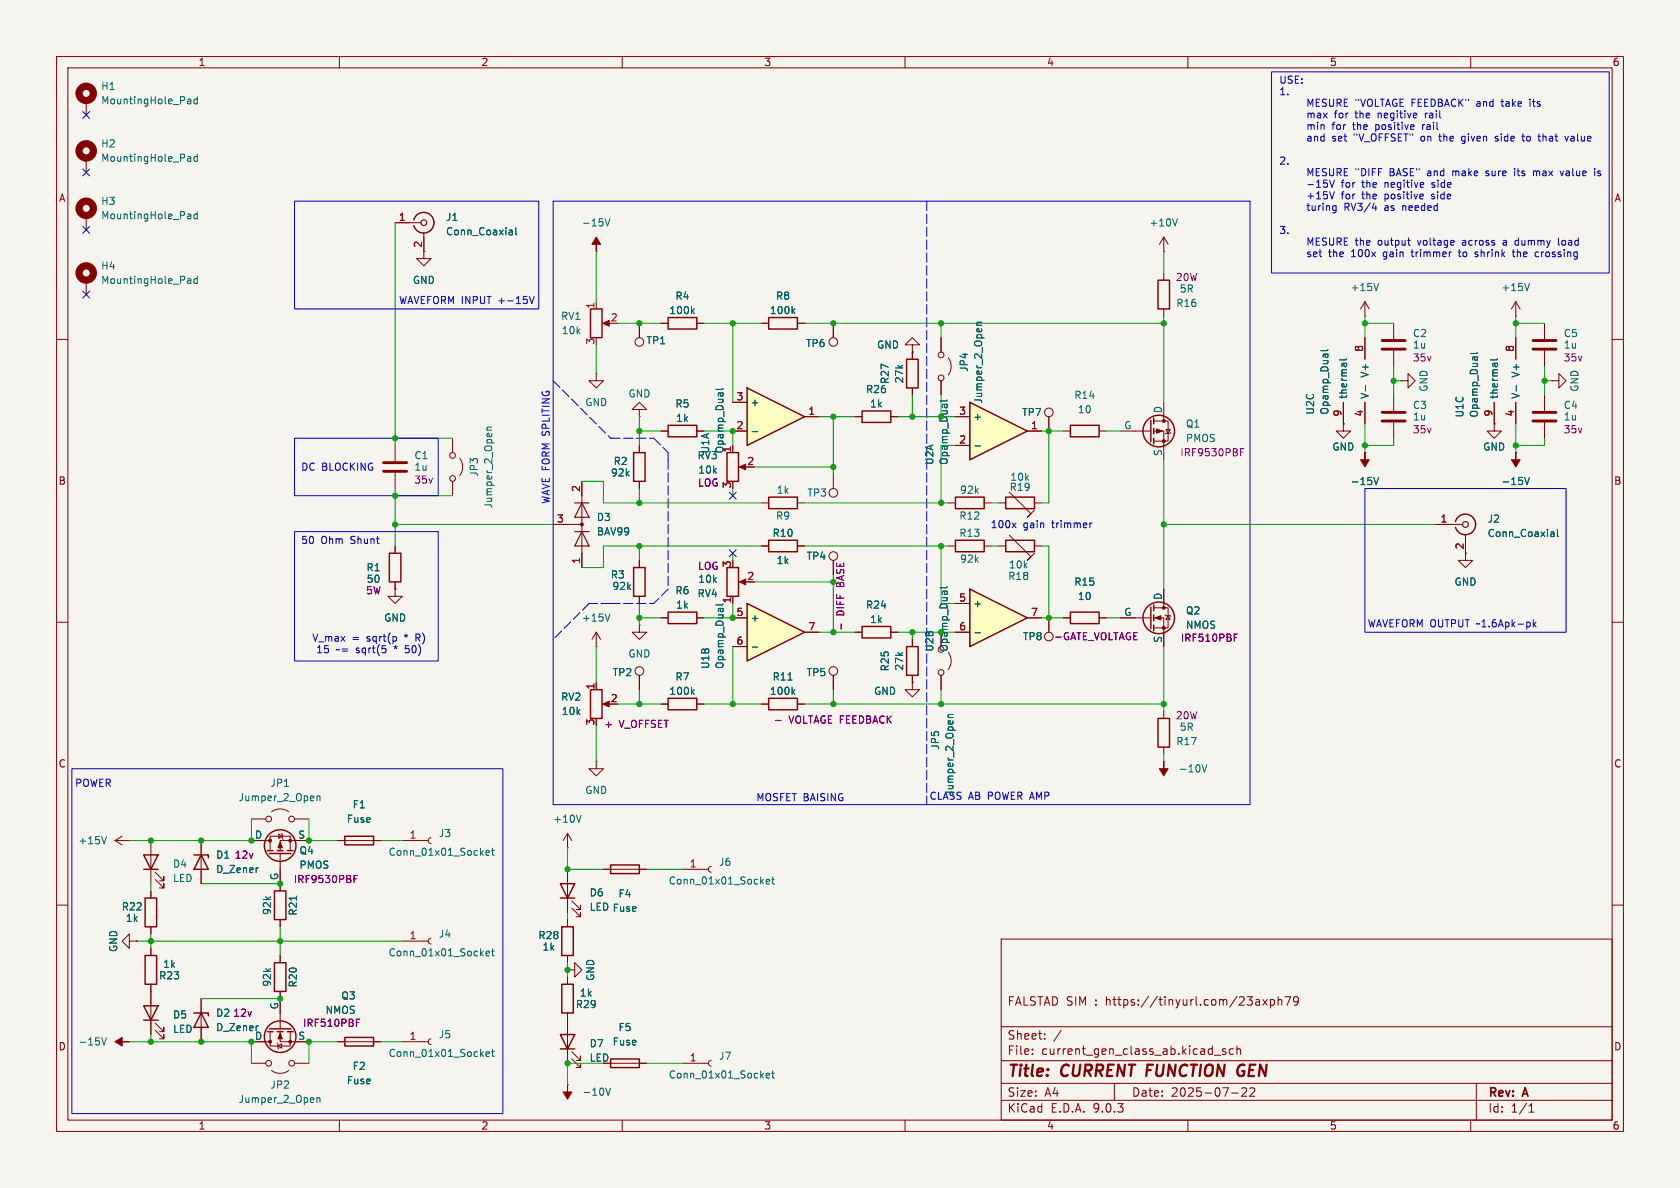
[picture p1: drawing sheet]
<svg xmlns="http://www.w3.org/2000/svg" width="297mm" height="210mm" viewBox="0 0 297 210" stroke-linecap="round" stroke-linejoin="round" font-family="sans-serif">
<path d="M0 0h297v210h-297z" fill="#f5f4ef" stroke="#f5f4ef" stroke-width=".18"/>
<g fill="none" stroke="#840000" stroke-width=".18">
<path d="M10 10h277v190h-277zM12 12h273v186h-273zM60 10v2M110 10v2M160 10v2M210 10v2M260 10v2M268 59.7v3.8M10 60h2M185.4 73.7v2.5M237.5 74.9v1.3h1.3l-1.3 1.3-1.3-1.3h1.3M237.5 74.9h.1"/>
<path d="M246.4 69.9v2.7M246.4 74.7v2.8M247.6 67.3h1.3v-1.3l1.3 1.3-1.3 1.3v-1.3M247.6 67.3h.1M264.2 74.9v1.3h1.2l-1.2 1.3-1.3-1.3h1.3M264.2 74.9h.1M264.2 71.1v3.8M268 71.1v3.8M285 60h2M241.3 80h.1M254 92.7h4.6M259.1 94.5v4.6h1.2l-1.2 1.2-1.3-1.2h1.3"/>
<path d="M268 80h.1M10 110h2M285 110h2M10 160h2M177 166h108v32h-108zM222.2 176.7h.3l.2 .2v.8M222.7 177.6l-.5 .1M222.7 177.1h-.5M223.2 176.7l.8 1M224 176.7l-.8 1M224.6 176.8l.4-.1 .3 .3v.4l-.1 .2h-.6M224.6 176.7v1.5"/>
<path d="M226 176.8l.2-.1 .3 .1 .1 .9M226 176.2v1.5M227.2 176.2h1l-.7 1.5M229.5 176.8l-.3 .3h-.2l-.3-.3 .1-.5 .4-.1 .3 .1a.99 .99 0 0 1-.4 1.4h-.3M285 160h2M60 198v2M110 198v2M160 198v2M177 194.5h108M177 191.5h108M177 187.5h108M177 181.5h108"/>
<path d="M182.5 186.3v.1M182.5 185.5v.1M184.7 183.6v.1M184.7 182.8v.1M187.6 182.1l-1.3 2M197 191.5v3M210 198v2M214.7 186.5h1.1M216.7 185.5l-.4-.1-.2 .2 .1 .2 .5 .2v.3h-.6M217.7 193.2h1.2M218 185.5l-.4-.1-.3 .3v.4l.2 .2h.5M218.7 185.5l.2-.1 .3 .1 .1 .9"/>
<path d="M218.7 184.9v1.5M219.5 192.4l.6-.1 .2 .1 .1 .3-.9 1.1h.9M221 192.4l.5-.1 .2 .1 .1 .3-.9 1.1h.9M260 198v2M261 191.5v6.5M270.3 196.6h.9M270.3 195.5l.4-.4v1.5"/>
<circle cx="185.4" cy="72.9" r=".76"/>
</g>
<path d="M219 190.1l.3 .1 .5-.1M219.6 189.4h.4M219.8 188.2l-.5 .1-.3 .2" fill="none" stroke="#840000" stroke-width=".4"/>
<path d="M261.2 62.3l-.2 .2h-1.1M264.7 63.4l-.1 .2h-1.1M268.1 68.2v.9M242.9 84.4l.4 1.3 .4-1.3M269.5 84.4l.5 1.3 .4-1.3M274.3 94h.3l.1 .2v.7M274.7 94.8l-.4 .1M274.7 94.3l-.4 .1M275.3 93.6v1.1l.2 .2" fill="none" stroke="#006464" stroke-width=".18"/>
<path d="M257.3 92.2a1.81 1.81 0 0 1 2.8-1 1.81 1.81 0 0 1 0 3 1.81 1.81 0 0 1-2.8-1" fill="none" stroke="#840000" stroke-width=".25"/>
<circle cx="259.1" cy="92.7" r=".51" fill="none" stroke="#840000" stroke-width=".2"/>
<g fill="#840000" stroke="#840000" stroke-width=".18">
<path d="M268 80v1.3h.7l-.7 1.3-.8-1.3h.8z"/>
<path d="M241.3 80v1.3h.8l-.8 1.3-.8-1.3h.8z"/>
</g>
<path d="M244.3 74.4h4.1M244.3 72.9h4.1" fill="none" stroke="#840000" stroke-width=".51"/>
<path d="M171.4 71.1l10.2 5.1-10.2 5.1z" fill="#ffffc2"/>
<g fill="none" stroke="#840000" stroke-width=".25">
<path d="M73.2 38.9a1.81 1.81 0 0 1 2.7-1 1.81 1.81 0 0 1 0 2.9 1.81 1.81 0 0 1-2.7-.9M204.7 49.5h2.1v5.1h-2.1zM118.1 75.2h5.1v2h-5.1zM160.3 63.5h2v5.1h-2zM171.4 71.1l10.2 5.1-10.2 5.1zM189.2 75.2h5.1v2h-5.1zM203.5 74.3v3.8M204 73.9v1M204 75.7v1M204 77.5v1M68.8 97.8h2.1v5.1h-2.1zM128.5 80h2.1v5.1h-2.1z"/>
<path d="M168.9 87.9h5.1v2h-5.1zM177.8 87.9h5.1v2h-5.1zM128.5 100.3h2.1v5.1h-2.1zM203.5 107.3v3.8M204 106.9v1.1M204 108.7v1M204 110.5v1M104.4 121.9h2v5.1h-2zM118.1 123.4h5.1v2.1h-5.1zM204.7 127h2.1v5.1h-2.1zM25.4 151.1h2.5l-1.2 2.6zM25.4 153.7h2.5"/>
<path d="M25.7 158.8h2v5h-2zM34.3 151.1h2.5v.5M35.6 151.1l1.2 2.6h-2.5zM47.2 150.4h1.1M47.6 150.9h3.8M48.5 157.5h2v5.1h-2zM49 150.4h1M50.8 150.4h1M61 147.8h5v1.6h-5zM99.1 156.2h2.5l-1.3 2.6zM99.1 158.8h2.5M107.9 152.9h5.1v1.5h-5.1z"/>
<path d="M25.4 177.8h2.5l-1.2 2.5zM25.7 168.9h2v5.1h-2zM34.3 179.1h2.5v.5M35.6 179.1l1.2 2.5h-2.5zM48.5 170.2h2v5.1h-2zM99.3 163.8h2v5.1h-2zM99.3 174h2v5.1h-2zM25.4 180.3h2.5M47.2 182.4h1.1M47.6 181.9h3.8M49 182.4h1M50.8 182.4h1"/>
<path d="M61 183.4h5v1.5h-5zM99.1 182.9h2.5l-1.3 2.5zM99.1 185.4h2.5M107.9 187.2h5.1v1.5h-5.1z"/>
<circle cx="204.9" cy="76.2" r="2.79"/>
<circle cx="204.9" cy="109.2" r="2.79"/>
<circle cx="49.5" cy="149.5" r="2.79"/>
<circle cx="49.5" cy="183.3" r="2.79"/>
</g>
<g fill="none" stroke="#840000" stroke-width=".18">
<path d="M15.2 17.8v2.5M15.2 27.9v2.6M15.2 38.1v2.5M69.8 39.4h4.6M15.2 49.5v2.6M74.9 41.1v4.6h1.3l-1.3 1.3-1.2-1.3h1.2M147.3 57.2v2.5M166.4 59.7v2.5M205.7 44.5h.1M205.7 41.9v2.6M205.7 48.3v1.2M205.7 54.6v1.3"/>
<path d="M205.7 41.9l-.7 1.3M205.7 41.9l.8 1.3M241.3 55.9h.1M241.3 53.3l-.8 1.3M241.3 53.3l.8 1.3M241.3 53.3v2.6M241.3 59.7v3.8M246.4 57.2v2.7M268 55.9h.1M268 53.3l-.8 1.3M268 53.3l.7 1.3M268 53.3v2.6"/>
<path d="M273 57.2v2.7M69.8 78.7v2.8M80 77.5v2.5M116.8 76.2h1.3M123.2 76.2h1.3M129.5 78.7v1.3M161.3 62.2v1.3M161.3 68.6v1.3M166.4 67.3v2.6M167.6 63.2a2.54 2.54 0 0 1 0 3.1M168.9 73.7h2.5M168.9 78.7h2.5"/>
<path d="M181.6 76.2h2.5M188 76.2h1.2M194.3 76.2h1.3M198.1 76.2h5.4M204 74.4h2.5v3.6h-2.5M204 76.2h1.7v5.1M205.7 71.1v3.3M206.1 75.9h.8l-.4 .7zM207 76.5l-.1 .1h-.8l-.1 .1M237.5 71.1v3.8M241.3 71.1v3.8M246.4 62v2.8"/>
<path d="M273 62v2.8M273 69.9v2.7M273 74.7v2.8M274.3 67.3h1.3v-1.3l1.3 1.3-1.3 1.3v-1.3M274.3 67.3h.1M69.8 83.6v2.8M69.8 96.5v1.3M80 85.1v2.5M81.3 81a2.54 2.54 0 0 1 0 3.1M97.8 92.7h5.1M102.9 85.1v15.2M131.1 82.6h1"/>
<path d="M147.3 83.8v2.6M167.6 88.9h1.3M174 88.9h1.3M176.5 88.9h1.3M178.4 87l3.8 3.8-.6 .6 1.3-1.2M182.9 88.9h1.2M69.8 104.1v1.3h1.3l-1.3 1.3-1.2-1.3h1.2M69.8 104.1h.1M69.8 102.9v1.2M105.4 114.3h.1M105.4 111.8l-.8 1.2M105.4 111.8l.8 1.2"/>
<path d="M105.4 111.8v2.5M113 110.5v1.3h1.3l-1.3 1.2-1.2-1.2h1.2M113 110.5h.1M113 119.4v2.5M129.5 105.4v1.3M131.1 102.9h1M198.1 109.2h5.4M204 107.4h2.5v3.6h-2.5M204 109.2h1.7v5.1M205.7 104.1v3.3M206 108.7l.1 .1h.8l.1 .2M206.5 108.8l.4 .7h-.8z"/>
<path d="M105.4 134.6v1.3h1.3l-1.3 1.3-1.3-1.3h1.3M105.4 134.6h.1M105.4 120.7v1.2M106.9 124.5h1M116.8 124.5h1.3M123.2 124.5h1.3M161.3 120.7v1.2h1.3l-1.3 1.3-1.3-1.3h1.3M161.3 120.7h.1M205.7 134.6h.1M205.7 125.7v1.3M205.7 132.1v1.3M20.3 148.6l1.3 .8"/>
<path d="M20.3 148.6h2.6M21.6 147.8l-1.3 .8M22.9 148.6h.1M26.7 148.6v7.6M26.7 157.5v1.3M27.4 155.4l1.6 1.6v-.8v.8h-.8M27.4 154.2l1.6 1.5v-.8v.8h-.8M35.6 148.6v7.6M44.4 148.6h3.4M44.4 144.8h2.6M47.8 150.4v-2.6h3.5v2.6M48 143.5a2.54 2.54 0 0 1 3.1 0"/>
<path d="M49.3 147.4l.6 .4-.6 .4zM49.5 150.9v6.6M49.8 147.3l.1 .1v.8l.1 .1M52.1 144.8h2.5M54.6 148.6h-5.1v1.8M59.7 148.6h7.6M71.1 148.6h4.6M76.2 148.1l-.4 .1-.1 .4 .1 .3 .4 .2M100.3 149.9h.1M100.3 147.3v2.6M100.3 153.7v7.6M100.3 147.3l-.7 1.3"/>
<path d="M100.3 147.3l.8 1.3M101.1 159.3l1.5 1.5v-.8v.8h-.7M106.7 153.7h7.6M120.6 153.7h4.6M125.7 153.2l-.3 .1-.2 .4 .2 .3 .3 .2M22.9 166.4v-1.3l-1.3 1.3 1.3 1.2v-1.2h1.2M24.1 166.4h.1M26.7 163.8v1.3M26.7 167.6v1.3M26.7 174v8.9M35.6 176.5v7.7M49.5 162.6v1.2"/>
<path d="M49.5 168.9v1.3M49.5 175.3v6.6M71.1 166.4h4.6M76.2 165.9l-.4 .1-.1 .4 .1 .3 .4 .2M100.3 171.5h1.3v-1.3l1.3 1.3-1.3 1.2v-1.2M100.3 171.5h.1M100.3 162.6v1.2M100.3 168.9v1.3M100.3 172.7v1.3M100.3 179.1v8.9M101.1 160.5l1.5 1.6v-.8v.8h-.7M22.9 184.2h.1"/>
<path d="M27.4 182.1l1.6 1.5v-.7v.7h-.8M27.4 180.8l1.6 1.6v-.8v.8h-.8M44.4 188h2.6M44.4 184.2h3.4M47.8 182.4v2.5h3.5v-2.5M48 189.2a2.54 2.54 0 0 0 3.1 0M49 184.4l.1 .1v.8l.2 .1M49.1 184.9l.7-.4v.8zM49.5 182.4v1.8h5.1M52.1 188h2.5M59.7 184.2h7.6M71.1 184.2h4.6"/>
<path d="M76.2 183.6l-.4 .2-.1 .4 .1 .3 .4 .2M100.3 191.8h.1M101.1 187.2l1.5 1.5v-.7v.7h-.7M101.1 185.9l1.5 1.6v-.8v.8h-.7M107.9 188h6.4M120.6 188h4.6M125.7 187.5l-.3 .1-.2 .4 .2 .3 .3 .2"/>
<circle cx="147.3" cy="60.5" r=".76"/>
<circle cx="166.4" cy="66.8" r=".51"/>
<circle cx="166.4" cy="62.7" r=".51"/>
<circle cx="80" cy="80.5" r=".51"/>
<circle cx="80" cy="84.6" r=".51"/>
<circle cx="147.3" cy="87.1" r=".76"/>
<circle cx="113" cy="118.6" r=".76"/>
<circle cx="47.5" cy="144.8" r=".51"/>
<circle cx="51.6" cy="144.8" r=".51"/>
<circle cx="47.5" cy="188" r=".51"/>
<circle cx="51.6" cy="188" r=".51"/>
</g>
<g fill="none" stroke="#006464" stroke-width=".18">
<path d="M33.3 17.5h.3l.1 .2v.7M33.7 18.3l-.4 .1M33.7 17.8l-.4 .1M34.9 17.1v1.3M34.9 17.6l-.4-.1-.2 .3 .1 .5h.5M33.3 27.7h.3l.1 .2v.6M33.3 37.8h.3l.1 .2v.7M33.7 38.6l-.4 .1M33.7 38.1l-.4 .1M33.7 28.5h-.4M33.7 28h-.4M34.9 37.9l-.4-.1-.2 .3 .1 .5h.5"/>
<path d="M34.9 27.2v1.3M34.9 37.4v1.3M34.9 27.7h-.4l-.2 .2 .1 .6h.5M208.2 38.7l-.5 1.2M33.3 49.3h.3l.1 .1v.7M33.7 50l-.4 .1M33.7 49.6h-.4M34.9 48.8v1.3M34.9 49.3h-.4l-.2 .2 .1 .5h.5M90.2 40.7h.3l.1 .8M90.6 41.5h-.4M90.6 41h-.4"/>
<path d="M91.2 40.2v1.1l.2 .2M172.7 57.5h.9M173.6 57h-.8l-.1 .3 .1 .2M243.7 50.1l-.4 1.3M270.4 50.1l-.4 1.3M86.1 76h.8M86.9 75.5l-.7 .1-.1 .3 .1 .1M167.5 70.7l-.2 .2h-1.1M172.4 78.8h.9M234.8 61.8l-.2 .2h-1.1M238.1 63.4l-.2 .2h-1.1M241.4 68.2v.9"/>
<path d="M107.8 108.5l-.4 1.3M122.4 122.3l.3 .5M122.7 121.9l-.4 .5M212.5 135.2l.4 1.3 .5-1.3M18.8 147.9l-.4 1.3M45.5 153.4h.1M52.4 158.4v.7M56 140.7v.8M56 140.8l.2-.1 .3 .1 .1 .7M85.9 150.8l.6-.1v-.3h-.4l-.2 .1 .1 .6h.5M86.9 150.4h.5M87.1 149.9v1.1l.3 .2"/>
<path d="M102.7 144.1l-.4 1.3M135.5 155.9l.6-.2-.1-.2-.4-.1-.1 .2v.6h.5M136.4 155.4h.5M136.6 155v1.1l.3 .2M85.9 168.6l.6-.2v-.2l-.4-.1-.2 .2 .1 .6h.5M86.9 168.1h.5M87.1 167.7v1.1l.3 .2M18 183.5l.4 1.2 .4-1.2M45.5 181.3h.1M56 194v.9M56 194.2l.2-.2 .3 .1 .1 .8M85.9 186.3l.6-.1v-.2l-.4-.1-.2 .2 .1 .6h.5"/>
<path d="M86.9 185.9h.5M87.1 185.5v1.1l.3 .2M107.1 192.3l.4 1.3 .4-1.3M135.5 190.1l.6-.1-.1-.2-.4-.1-.1 .2v.6h.5M136.4 189.7h.5M136.6 189.3v1.1l.3 .2"/>
</g>
<path d="M244.3 61.7h4.1M244.3 60.2h4.1M271 61.7h4.1M271 60.2h4.1M271 74.4h4.1M271 72.9h4.1M67.8 83.3h4.1M67.8 81.8h4.1" fill="none" stroke="#840000" stroke-width=".51"/>
<g fill="#840000" stroke="#840000" stroke-width=".18">
<path d="M130.7 102.9l1.1-.5v1z"/>
<path d="M106.6 124.5l1.1-.5v1z"/>
<path d="M205.7 134.6v1.3h.8l-.8 1.3-.7-1.3h.7z"/>
<path d="M204.2 109.2l1-.4v.8z"/>
<path d="M204.5 75.8l1 .4-1 .4z"/>
<path d="M20.3 184.2l1.3-.8v.8h1.3h-1.3v.7z"/>
<path d="M49.5 148.8l.4 1.1h-.8z"/>
<path d="M49.5 182.6l.4 1h-.8z"/>
<path d="M100.3 191.8v1.2h.8l-.8 1.3-.7-1.3h.7z"/>
<path d="M130.7 82.6l1.1-.6v1.1z"/>
<circle cx="205.7" cy="107.4" r=".25"/>
<circle cx="205.7" cy="111" r=".25"/>
<circle cx="205.7" cy="74.4" r=".25"/>
<circle cx="205.7" cy="78" r=".25"/>
<circle cx="47.8" cy="148.6" r=".25"/>
<circle cx="51.3" cy="148.6" r=".25"/>
<circle cx="47.8" cy="184.1" r=".25"/>
<circle cx="51.3" cy="184.1" r=".25"/>
<circle cx="102.9" cy="92.7" r=".25"/>
</g>
<path d="M219.3 79.9h.4M219.3 79.3h.6M218.2 112.7h.4M218.2 112.1h.6M62.6 155.4h.4M62.6 154.8h.6M63 180.8h.4M63 180.2h.6" fill="none" stroke="#840084" stroke-width=".18"/>
<g fill="none" stroke="#840000" stroke-width=".2">
<path d="M101.6 94h2.5M101.6 88.9h2.5M102.9 94l1.2 2.5h-2.5zM102.9 88.9l1.2 2.5h-2.5z"/>
<circle cx="74.9" cy="39.4" r=".51"/>
</g>
<g fill="none" stroke="#840000" stroke-width="1.3">
<circle cx="15.2" cy="16.5" r="1.27"/>
<circle cx="15.2" cy="36.8" r="1.27"/>
<circle cx="15.2" cy="26.7" r="1.27"/>
<circle cx="15.2" cy="48.3" r="1.27"/>
</g>
<path d="M132.1 68.6l10.1 5.1-10.1 5z" fill="#ffffc2"/>
<path d="M104.4 54.6h2v5.1h-2zM132.1 68.6l10.1 5.1-10.1 5z" fill="none" stroke="#840000" stroke-width=".25"/>
<path d="M105.4 53.3v1.3M106.9 57.2h1M129.5 71.1h2.6M129.5 76.2h2.6M142.2 73.7h2.6" fill="none" stroke="#840000" stroke-width=".18"/>
<path d="M127.8 68.7l-.1 .1h-1.1M133 76.3h1" fill="none" stroke="#006464" stroke-width=".18"/>
<path d="M106.6 57.2l1.1-.6v1.1z" fill="#840000" stroke="#840000" stroke-width=".18"/>
<path d="M171.4 104.1l10.2 5.1-10.2 5.1z" fill="#ffffc2"/>
<path d="M152.4 72.6h5.1v2.1h-5.1zM135.9 95.5h5.1v2h-5.1zM168.9 95.5h5.1v2h-5.1zM177.8 95.5h5.1v2h-5.1zM152.4 110.7h5.1v2.1h-5.1zM160.3 114.3h2v5.1h-2zM171.4 104.1l10.2 5.1-10.2 5.1zM189.2 108.2h5.1v2h-5.1zM135.9 123.4h5.1v2.1h-5.1z" fill="none" stroke="#840000" stroke-width=".25"/>
<g fill="none" stroke="#840000" stroke-width=".18">
<path d="M105.4 44.5h.1M113 57.2v2.5M151.1 73.7h1.3M157.5 73.7h1.2M161.3 61h1.3l-1.3-1.3-1.3 1.3h1.3v1.2M161.3 62.2h.1M134.6 96.5h1.3M141 96.5h1.2M147.3 99.1v2.5M167.6 96.5h1.3M174 96.5h1.3M176.5 96.5h1.3"/>
<path d="M178.4 94.6l3.8 3.8-.6 .7 1.3-1.3M182.9 96.5h1.2M151.1 111.8h1.3M157.5 111.8h1.2M161.3 113v1.3M161.3 119.4v1.3M168.9 106.7h2.5M168.9 111.8h2.5M181.6 109.2h2.5M188 109.2h1.2M194.3 109.2h1.3M134.6 124.5h1.3"/>
<path d="M141 124.5h1.2"/>
<circle cx="113" cy="60.5" r=".76"/>
<circle cx="147.3" cy="98.3" r=".76"/>
</g>
<path d="M107 38.7l.4 1.2 .4-1.2M167.5 103.7l-.2 .2h-1.1M172.4 111.9h.9M139.3 120.2h.7M140.2 122.3l.3 .5M140.5 121.9l-.5 .5" fill="none" stroke="#006464" stroke-width=".18"/>
<path d="M105.4 41.9l.8 1.3h-.8v1.3v-1.3h-.8z" fill="#840000" stroke="#840000" stroke-width=".18"/>
<path d="M148.7 110.3v.9" fill="none" stroke="#840084" stroke-width=".18"/>
<path d="M132.1 106.7l10.1 5.1-10.1 5z" fill="#ffffc2"/>
<path d="M118.1 56.1h5.1v2.1h-5.1zM135.9 56.1h5.1v2.1h-5.1zM112 80h2v5.1h-2zM135.9 87.9h5.1v2h-5.1zM112 100.3h2v5.1h-2zM118.1 108.2h5.1v2h-5.1zM132.1 106.7l10.1 5.1-10.1 5z" fill="none" stroke="#840000" stroke-width=".25"/>
<g fill="none" stroke="#840000" stroke-width=".18">
<path d="M69.8 39.4h2.6M74.9 41.9v2.6M113 57.2v2.5M116.8 57.2h1.3M123.2 57.2h1.3M134.6 57.2h1.3M141 57.2h1.2M147.3 57.2v2.5M166.4 59.7v2.5M241.3 59.7v3.8M268 59.7v3.8M105.4 66v1.3h1.3l-1.3 1.3-1.3-1.3h1.3"/>
<path d="M105.4 66h.1M113 72.4h1.3l-1.3-1.3-1.2 1.3h1.2v1.3M113 73.7h.1M113 78.7v1.3M116.8 76.2h1.3M123.2 76.2h1.3M129.5 76.2h2.6M129.5 71.1h2.6M129.5 78.7v1.3M142.2 73.7h2.6M151.1 73.7h1.3M157.5 73.7h1.2"/>
<path d="M161.3 62.2h.1M161.3 62.2v1.3M161.3 68.6v1.3M166.4 67.3v2.6M168.9 73.7h2.5M168.9 78.7h2.5M181.6 76.2h2.5M185.4 73.7v2.5M237.5 74.9h.1M237.5 71.1v3.8M241.3 71.1v3.8M264.2 74.9h.1"/>
<path d="M264.2 71.1v3.8M268 71.1v3.8M69.8 96.5v1.3M97.8 92.7h2.5M102.9 85.1v2.5M102.9 97.8v2.5M113 85.1v1.3M113 99.1v1.2M134.6 88.9h1.3M134.6 96.5h1.3M141 88.9h1.2M141 96.5h1.2"/>
<path d="M147.3 99.1v2.5M241.3 80h.1M254 92.7h2.5M259.1 95.3v2.5M268 80h.1M69.8 104.1h.1M69.8 102.9v1.2M113 105.4v1.3M113 119.4v2.5M116.8 109.2h1.3M123.2 109.2h1.3M129.5 109.2h2.6"/>
<path d="M129.5 114.3h2.6M129.5 105.4v1.3M142.2 111.8h2.6M147.3 119.4v2.5M151.1 111.8h1.3M157.5 111.8h1.2M161.3 113v1.3M161.3 119.4v1.3M166.4 119.4v2.5M167.6 115.3a2.54 2.54 0 0 1 0 3.1M168.9 111.8h2.5M168.9 106.7h2.5"/>
<path d="M181.6 109.2h2.5M185.4 109.2v2.6M188 109.2h1.2M194.3 109.2h1.3M198.1 109.2h2.6M205.7 104.1v2.6M205.7 111.8v2.5M105.4 120.7v1.2M116.8 124.5h1.3M123.2 124.5h1.3M134.6 124.5h1.3M141 124.5h1.2"/>
<path d="M161.3 120.7h.1M26.7 157.5v1.3M35.6 148.6v2.5M35.6 153.7v2.5M44.4 148.6h2.6M49.5 153.7v3.8M52.1 148.6h2.5M59.7 148.6h1.3M66 148.6h1.3M100.3 153.7v2.5M100.3 158.8v2.5M106.7 153.7h1.2"/>
<path d="M113 153.7h1.3M24.1 166.4h.1M26.7 163.8v1.3M26.7 167.6v1.3M26.7 174v3.8M35.6 176.5v2.6M49.5 162.6v1.2M49.5 168.9v1.3M49.5 175.3v3.8M100.3 171.5h.1M100.3 162.6v1.2M100.3 168.9v1.3"/>
<path d="M100.3 172.7v1.3M100.3 179.1v3.8M26.7 180.3v2.6M35.6 181.6v2.6M44.4 184.2h2.6M52.1 184.2h2.5M59.7 184.2h1.3M66 184.2h1.3M100.3 185.4v2.6M113 188h1.3"/>
<circle cx="147.3" cy="118.6" r=".76"/>
<circle cx="166.4" cy="118.9" r=".51"/>
<circle cx="185.4" cy="112.5" r=".76"/>
</g>
<g fill="none" stroke="#006464" stroke-width=".18">
<path d="M90.2 40.7h.3l.1 .8M90.6 41.5h-.4M90.6 41h-.4M91.2 40.2v1.1l.2 .2M122.4 55l.3 .4M122.7 54.6l-.4 .5M140.2 55l.3 .4M140.5 54.6l-.5 .5M172.7 57.5h.9M173.6 57h-.8l-.1 .3 .1 .2M127.8 68.7l-.1 .1h-1.1M133 76.3h1"/>
<path d="M167.5 70.7l-.2 .2h-1.1M172.4 78.8h.9M234.8 61.8l-.2 .2h-1.1M238.1 63.4l-.2 .2h-1.1M241.4 68.2v.9M261.2 62.3l-.2 .2h-1.1M264.7 63.4l-.1 .2h-1.1M268.1 68.2v.9M242.9 84.4l.4 1.3 .4-1.3M269.5 84.4l.5 1.3 .4-1.3M274.3 94h.3l.1 .2v.7M274.7 94.8l-.4 .1"/>
<path d="M274.7 94.3l-.4 .1M275.3 93.6v1.1l.2 .2M126.6 106.9h1.1M133 114.4h1M167.5 103.7l-.2 .2h-1.1M172.4 111.9h.9M122.4 122.3l.3 .5M122.7 121.9l-.4 .5M139.3 120.2h.7M140.2 122.3l.3 .5M140.5 121.9l-.5 .5M167.6 126.8h.9"/>
<path d="M168.5 126.3l-.8 .1-.1 .3 .1 .1M45.5 153.4h.1M52.4 158.4v.7M45.5 181.3h.1"/>
</g>
<path d="M148.7 110.3v.9M218.2 112.7h.4M218.2 112.1h.6M137.1 127.3h1M62.6 155.4h.4M62.6 154.8h.6M63 180.8h.4M63 180.2h.6" fill="none" stroke="#840084" stroke-width=".18"/>
<path d="M163.8 35.6v106.6M97.8 67.3l10.1 10.2M107.9 77.5h7.7M115.6 77.5l2.5 2.5M118.1 80v1.3M118.1 81.3v22.8M104.1 106.7l-6.3 6.3M107.9 106.7h7.7M107.9 106.7h-3.8M118.1 104.1l-2.5 2.6" fill="none" stroke="#0000c2" stroke-width=".18" stroke-dasharray="1.7 .6"/>
<g fill="none" stroke="#0000c2" stroke-width=".18">
<path d="M224.8 12.7h59.7v35.6h-59.7zM234 18.1l.4 .2 .1 .3-.2 .2h-.3M234 17.5l.5 .1M235 17.5v1.1l.3 .2 .4-.1 .1-.1v-1.1M236.4 18.2l.6-.1 .1-.1-.1-.3-.6-.2v1.3M236.7 18.2l.4 .6M237.7 18.1h.4M238.3 17.5h-.6v1.3h.6M270.5 17.5v.2M270.5 18v.8M52.1 35.6h43.1v19h-43.1zM97.8 35.6h123.2v106.6h-123.2z"/>
<path d="M231.1 36.4h.4M231.2 20v.8M231.2 22v.9M231.2 35.9v1.1l.3 .2M231.2 20.1l.4-.1 .2 .2M231.2 24.1h.5l.1 .8M231.2 22.2l.4-.2 .2 .2M231.2 32.6h1M231.2 34.7h1M231.7 34.2v1M231.8 20.2l.2-.2 .3 .1v.7M231.8 20.2v.6"/>
<path d="M231.8 22.2v.7M231.8 22.2l.2-.2 .3 .1v.8M231.8 24.4l-.4 .1-.2 .1 .2 .3h.4M232 36.4v.7l.3 .1 .2-.1M232.4 24.2l.2-.1h.3v.8M232.4 24.1v.8M232.5 36.4v.8M232.8 33.1h.7M232.8 32.2l.3-.4v1.3M232.8 34.3l.3-.4v1.3M232.8 35.2h.7M232.9 20.1h.5l.1 .7"/>
<path d="M232.9 21.6v.1M232.9 22v.9M233.1 36.4v.8M233.5 20.3l-.4 .1-.2 .1 .2 .3h.4M233.5 36.4l-.4 .2M233.5 22.2l.2-.2 .3 .1 .1 .8M233.5 22v.9M233.9 35.9v.2M233.9 36.4v.8M234 20l.6 .8M234 30.4l.4 .1 .1 .3-.2 .3h-.3M234 29.8l.5 .1"/>
<path d="M234.1 24.1h-.4l-.2 .2 .1 .6h.5M234.1 23.7v1.2M234.5 36.4v.8M234.5 36.5l.2-.1h.3l.1 .8M234.6 20l-.6 .8M234.6 31.8h-.6v.6l.1-.1 .5 .1 .1 .2-.1 .4-.2 .1-.4-.1M234.6 33.9h-.6v.6l.1-.1h.5l.1 .2-.1 .4-.2 .2-.4-.2M235 29.8v1l.3 .3 .4-.1 .1-.2v-1M235.1 31.8l.4 1.3 .4-1.3M235.1 33.9l.4 1.3 .4-1.3M236.2 36.4h-.4l-.2 .2 .1 .5h.5M236.2 36.4v1l-.2 .2h-.3"/>
<path d="M236.4 30.5l.6-.1 .1-.2-.1-.3-.6-.1v1.3M236.7 30.5l.4 .6M237.7 30.4h.4M238.3 29.8h-.6v1.3h.6M242.6 36.8h.8M243.2 36.4v.8M249.9 22.1l.1 .2-.6 .2M251.6 34.4v.2l-.6 .1M258.5 25.3l.1 .1M258.6 24.1l-.2 .2v.4l.2 .2M262.7 31l.1 .1M262.9 30.2l-.2 .2 .2 .2"/>
<path d="M264.3 24.9h.4M264.7 24.1l-.4 .2 .1 .2h.3M267.8 29.8v.1M267.8 30.2v.9M269 24.1h.5M269.2 23.7v1.1l.3 .1M271.1 30.2v.9M271.1 30.3l.4-.1 .1 .2M271.9 24.1h.5M272.2 24.9h.2M275.8 30.2l.3 .9 .3-.9M276.7 24.1l.3 .8 .3-.8"/>
<path d="M281.9 29.8v.1M282.5 31h.4M282.9 30.3l-.3-.1-.1 .2v.2l.4 .1M93.6 52.4l.4 1.3 .4-1.3M231.7 44.6l-.3-.1-.2 .2v.2l.5 .1v.3h-.5M232.2 45l.6-.2v-.2l-.4-.1-.2 .2 .1 .6h.5M233.2 44.5h.5M233.4 44.1v1.1l.3 .2M234 42.7l.4 .1 .1 .3-.2 .2h-.3M234 42.1h.5M235 42.1v1l.3 .2h.4l.1-.2v-1M236.4 42.7h.6l.1-.2-.1-.3-.6-.1v1.2"/>
<path d="M236.7 42.7l.4 .6M237.7 42.7h.4M238.3 42.1h-.6v1.2h.6M248.8 42.5h.5M249.1 43.3h.2M257.8 44.5h.5M258 44.1v1.2M260.8 45.3l.3 .1M261.1 44.5l-.3 .2v.2l.3 .1M265.9 42.5l-.1 .1M265.9 42.9l-.2 .1 .2 .3M267.3 44.5h.5"/>
<path d="M267.5 44.1v1.1l.3 .2M267.9 43.2l.4 .1M268.3 42.5l-.4 .1M271.5 45.3h.5M275.5 42.1v1.1l.2 .1M52.1 77.5h25.4v10.1h-25.4zM107.9 77.5h.1M52.1 94h25.4v22.8h-25.4zM178.9 92.4l.7 .9M179.6 92.4l-.7 .9M193 92.4l-.3 .3M241.3 86.4h35.6v25.4h-35.6z"/>
<path d="M68 114.6l.2 .3v.3l-.2 .2M70 112.6l.1 .1-.1 .6M271.1 109.5v1.3M271.2 110.3l.4 .5M271.6 110l-.5 .5M12.7 135.9h76.2v61h-76.2z"/>
</g>
<g fill="none" stroke="#009600" stroke-width=".18">
<path d="M69.8 39.4v39.3M105.4 44.5v8.8M109.2 57.2h7.6M124.5 57.2h10.1M129.5 57.2v13.9M142.2 57.2h63.5M166.4 57.2v2.5M205.7 44.5v3.8M205.7 55.9v15.2M241.3 57.2h5.1M241.3 55.9v3.8M268 57.2h5"/>
<path d="M268 55.9v3.8M69.8 77.5h10.2M105.4 61v5M113 73.7v5M113 76.2h3.8M124.5 76.2h5v2.5M144.8 73.7h6.3M147.3 73.7v10.1M158.7 73.7h10.2M161.3 69.9v3.8M166.4 69.9v3.8M168.9 78.7h-2.5v10.2"/>
<path d="M184.1 76.2h3.9M185.4 76.2v12.7h-1.3M195.6 76.2h2.5M241.3 74.9v5.1M246.4 77.5v1.2h-5.1M246.4 64.8v5.1M246.4 67.3h1.2M268 74.9v5.1M273 77.5v1.2h-5M273 64.8v5.1M273 67.3h1.3M69.8 86.4v10.1"/>
<path d="M69.8 87.6h10.2M69.8 92.7h28M102.9 85.1h3.8v3.8h27.9M113 86.4v2.5M113 96.5v2.6M129.5 86.4v1.2M129.5 97.8v1.3M133.3 82.6h14M134.6 96.5h-27.9v3.8h-3.8M142.2 88.9h25.4M142.2 96.5h25.4M166.4 96.5v10.2h2.5"/>
<path d="M175.3 88.9h1.2M175.3 96.5h1.2M184.1 96.5h1.3v12.7M205.7 92.7h48.3M205.7 81.3v22.8M105.4 114.3v6.4M113 109.2h3.8M113 106.7v3.8M129.5 106.7v2.5h-5M129.5 114.3v10.2M133.3 102.9h14M144.8 111.8h6.3"/>
<path d="M147.3 101.6v10.2M158.7 111.8h10.2M161.3 111.8v1.2M184.1 109.2h3.9M195.6 109.2h2.5M205.7 114.3v11.4M105.4 128.3v6.3M109.2 124.5h7.6M113 121.9v2.6M124.5 124.5h10.1M142.2 124.5h63.5M147.3 121.9v2.6"/>
<path d="M166.4 121.9v2.6M205.7 133.4v1.2M26.7 156.2v1.3M35.6 156.2h13.9M44.4 144.8v3.8h-21.5M54.6 144.8v3.8h5.1M67.3 148.6h3.8M100.3 149.9v3.8h6.4M114.3 153.7h6.3M24.1 166.4h47M26.7 165.1v2.5M35.6 176.5h13.9"/>
<path d="M49.5 163.8v5.1M100.3 161.3v1.3M100.3 170.2v2.5M22.9 184.2h21.5v3.8M26.7 182.9v1.3M59.7 184.2h-5.1v3.8M67.3 184.2h3.8M106.7 188h-6.4v3.8M114.3 188h6.3"/>
</g>
<path d="M14.6 19.7l1.2 1.2M15.8 19.7l-1.2 1.2M14.6 29.9l1.2 1.2M15.8 29.9l-1.2 1.2M14.6 51.5l1.2 1.2M14.6 40l1.2 1.2M15.8 51.5l-1.2 1.2M15.8 40l-1.2 1.2M128.9 87l1.2 1.2M128.9 97.2l1.2 1.2M130.1 87l-1.2 1.2M130.1 97.2l-1.2 1.2" fill="none" stroke="#000084" stroke-width=".18"/>
<g fill="#009600" stroke="#009600" stroke-width=".18">
<circle cx="113" cy="76.2" r=".46"/>
<circle cx="129.5" cy="57.2" r=".46"/>
<circle cx="147.3" cy="57.2" r=".46"/>
<circle cx="113" cy="57.2" r=".46"/>
<circle cx="166.4" cy="124.5" r=".46"/>
<circle cx="147.3" cy="124.5" r=".46"/>
<circle cx="205.7" cy="124.5" r=".46"/>
<circle cx="185.4" cy="109.2" r=".46"/>
<circle cx="161.3" cy="111.8" r=".46"/>
<circle cx="147.3" cy="73.7" r=".46"/>
<circle cx="129.5" cy="76.2" r=".46"/>
<circle cx="147.3" cy="102.9" r=".46"/>
<circle cx="166.4" cy="88.9" r=".46"/>
<circle cx="161.3" cy="73.7" r=".46"/>
<circle cx="147.3" cy="82.6" r=".46"/>
<circle cx="166.4" cy="96.5" r=".46"/>
<circle cx="185.4" cy="76.2" r=".46"/>
<circle cx="166.4" cy="57.2" r=".46"/>
<circle cx="268" cy="78.7" r=".46"/>
<circle cx="205.7" cy="92.7" r=".46"/>
<circle cx="241.3" cy="78.7" r=".46"/>
<circle cx="205.7" cy="57.2" r=".46"/>
<circle cx="246.4" cy="67.3" r=".46"/>
<circle cx="241.3" cy="57.2" r=".46"/>
<circle cx="268" cy="57.2" r=".46"/>
<circle cx="273" cy="67.3" r=".46"/>
<circle cx="54.6" cy="148.6" r=".46"/>
<circle cx="100.3" cy="188" r=".46"/>
<circle cx="100.3" cy="153.7" r=".46"/>
<circle cx="100.3" cy="171.5" r=".46"/>
<circle cx="69.8" cy="92.7" r=".46"/>
<circle cx="113" cy="109.2" r=".46"/>
<circle cx="113" cy="96.5" r=".46"/>
<circle cx="69.8" cy="87.6" r=".46"/>
<circle cx="69.8" cy="77.5" r=".46"/>
<circle cx="26.7" cy="184.2" r=".46"/>
<circle cx="35.6" cy="184.2" r=".46"/>
<circle cx="49.5" cy="176.5" r=".46"/>
<circle cx="44.4" cy="184.2" r=".46"/>
<circle cx="54.6" cy="184.2" r=".46"/>
<circle cx="44.4" cy="148.6" r=".46"/>
<circle cx="35.6" cy="148.6" r=".46"/>
<circle cx="26.7" cy="148.6" r=".46"/>
<circle cx="147.3" cy="111.8" r=".46"/>
<circle cx="129.5" cy="109.2" r=".46"/>
<circle cx="113" cy="124.5" r=".46"/>
<circle cx="129.5" cy="124.5" r=".46"/>
<circle cx="113" cy="88.9" r=".46"/>
<circle cx="49.5" cy="156.2" r=".46"/>
<circle cx="49.5" cy="166.4" r=".46"/>
<circle cx="26.7" cy="166.4" r=".46"/>
</g>
<g font-size="2.8" fill="#840000">
<text x="178" y="190.9">Title:</text>
<text x="187.7" y="190.9">CURRENT FUNCTION</text>
<text x="220.4" y="190.9">GEN</text>
</g>
<g font-size="2.1" fill="#840000">
<text x="178" y="178">FALSTAD SIM : https://tinyurl.com/23axph79</text>
<text x="178" y="184">Sheet:</text>
<text x="178" y="186.7">File:</text>
<text x="184.1" y="186.7">current_gen_class_ab.kicad_sch</text>
<text x="178" y="196.9">KiCad</text>
<text x="178" y="194.1">Size:</text>
<text x="184.7" y="194.1">A4</text>
<text x="185.7" y="196.9">E.D.A.</text>
<text x="193.3" y="196.9">9.0.3</text>
<text x="200" y="194.1">Date:</text>
<text x="207" y="194.1">2025-07-22</text>
<text x="263" y="194.3">Rev:</text>
<text x="263" y="196.9">Id:</text>
<text x="267.1" y="196.9">1/1</text>
<text x="269.4" y="194.3">A</text>
</g>
<g font-size="1.8" fill="#840000">
<text x="35" y="11.9">1</text>
<text x="85" y="11.9">2</text>
<text x="135" y="11.9">3</text>
<text x="185" y="11.9">4</text>
<text x="235" y="11.9">5</text>
<text x="285" y="11.9">6</text>
<text x="10.3" y="35.9">A</text>
<text x="285.3" y="35.9">A</text>
<text x="10.3" y="85.9">B</text>
<text x="285.3" y="85.9">B</text>
<text x="10.3" y="135.9">C</text>
<text x="285.3" y="135.9">C</text>
<text x="10.3" y="185.9">D</text>
<text x="285.3" y="185.9">D</text>
<text x="104.1" y="187.9">LED</text>
<text x="35" y="199.9">1</text>
<text x="85" y="199.9">2</text>
<text x="135" y="199.9">3</text>
<text x="185" y="199.9">4</text>
<text x="235" y="199.9">5</text>
<text x="285" y="199.9">6</text>
</g>
<g font-size="1.8" fill="#006464">
<text x="17.8" y="16.1">H1</text>
<text x="17.8" y="18.6">MountingHole_Pad</text>
<text x="17.8" y="26.3">H2</text>
<text x="17.8" y="28.8">MountingHole_Pad</text>
<text x="17.8" y="36.4">H3</text>
<text x="17.8" y="39">MountingHole_Pad</text>
<text x="78.7" y="39.3">J1</text>
<text x="78.7" y="41.8">Conn_Coaxial</text>
<text x="102.8" y="40.2">-15V</text>
<text x="203.1" y="40.2">+10V</text>
<text x="17.8" y="47.9">H4</text>
<text x="17.8" y="50.4">MountingHole_Pad</text>
<text x="72.9" y="50.4">GND</text>
<text x="119.3" y="53.2">R4</text>
<text x="137.1" y="53.2">R8</text>
<text x="208.5" y="51.9">5R</text>
<text x="238.7" y="51.7">+15V</text>
<text x="265.3" y="51.7">+15V</text>
<text x="99.1" y="56.7">RV1</text>
<text x="99.2" y="59.3">10k</text>
<text x="118.2" y="55.7">100k</text>
<text x="136" y="55.7">100k</text>
<text x="207.9" y="54.5">R16</text>
<text x="249.7" y="59.8">C2</text>
<text x="276.4" y="59.8">C5</text>
<text x="114.2" y="61.1">TP1</text>
<text x="142.4" y="61.6">TP6</text>
<text x="154.9" y="61.8">GND</text>
<text x="171.3" y="65.8" transform="rotate(-90 171.3 65.8)">JP4</text>
<text x="249.7" y="61.8">1u</text>
<text x="276.4" y="61.8">1u</text>
<text x="103.4" y="72">GND</text>
<text x="111" y="70.5">GND</text>
<text x="132.6" y="72">+</text>
<text x="153" y="69.7">R26</text>
<text x="157.3" y="68" transform="rotate(-90 157.3 68)">R27</text>
<text x="159.9" y="67.9" transform="rotate(-90 159.9 67.9)">27k</text>
<text x="173.8" y="71.5" transform="rotate(-90 173.8 71.5)">Jumper_2_Open</text>
<text x="189.8" y="70.7">R14</text>
<text x="238.4" y="70.6" transform="rotate(-90 238.4 70.6)">thermal</text>
<text x="242.2" y="70.6" transform="rotate(-90 242.2 70.6)">V-</text>
<text x="242.2" y="66.9" transform="rotate(-90 242.2 66.9)">V+</text>
<text x="252.6" y="69.4" transform="rotate(-90 252.6 69.4)">GND</text>
<text x="265" y="70.6" transform="rotate(-90 265 70.6)">thermal</text>
<text x="268.8" y="70.6" transform="rotate(-90 268.8 70.6)">V-</text>
<text x="268.8" y="66.9" transform="rotate(-90 268.8 66.9)">V+</text>
<text x="279.2" y="69.4" transform="rotate(-90 279.2 69.4)">GND</text>
<text x="119.3" y="72.2">R5</text>
<text x="119.4" y="74.8">1k</text>
<text x="153.7" y="72.2">1k</text>
<text x="172" y="74.5">+</text>
<text x="180.6" y="73.8">TP7</text>
<text x="190.5" y="73.3">10</text>
<text x="198.7" y="75.9">G</text>
<text x="205.5" y="73.1" transform="rotate(-90 205.5 73.1)">D</text>
<text x="209.6" y="75.8">Q1</text>
<text x="232.5" y="73.4" transform="rotate(-90 232.5 73.4)">U2C</text>
<text x="235.1" y="73.4" transform="rotate(-90 235.1 73.4)">Opamp_Dual</text>
<text x="249.7" y="72.5">C3</text>
<text x="249.7" y="74.5">1u</text>
<text x="258.9" y="73.9" transform="rotate(-90 258.9 73.9)">U1C</text>
<text x="261.5" y="73.9" transform="rotate(-90 261.5 73.9)">Opamp_Dual</text>
<text x="276.4" y="72.5">C4</text>
<text x="276.4" y="74.5">1u</text>
<text x="73.2" y="81.4">C1</text>
<text x="73.2" y="83.4">1u</text>
<text x="108.4" y="82.4">R2</text>
<text x="123.2" y="81.4">RV3</text>
<text x="123.3" y="83.9">10k</text>
<text x="125.6" y="80.3" transform="rotate(-90 125.6 80.3)">U1A</text>
<text x="128.1" y="80.3" transform="rotate(-90 128.1 80.3)">Opamp_Dual</text>
<text x="165.2" y="82.3" transform="rotate(-90 165.2 82.3)">U2A</text>
<text x="205.5" y="80.7" transform="rotate(-90 205.5 80.7)">S</text>
<text x="209.6" y="78.3">PMOS</text>
<text x="235.4" y="79.9">GND</text>
<text x="262.1" y="79.9">GND</text>
<text x="84.7" y="84.4" transform="rotate(-90 84.7 84.4)">JP3</text>
<text x="87.2" y="90" transform="rotate(-90 87.2 90)">Jumper_2_Open</text>
<text x="107.9" y="84.4">92k</text>
<text x="137.2" y="87.5">1k</text>
<text x="142.6" y="88">TP3</text>
<text x="169.6" y="87.5">92k</text>
<text x="178.4" y="87">R19</text>
<text x="178.5" y="85.2">10k</text>
<text x="238.7" y="86">-15V</text>
<text x="265.3" y="86">-15V</text>
<text x="105.4" y="92.3">D3</text>
<text x="105.4" y="94.8">BAV99</text>
<text x="136.5" y="95.1">R10</text>
<text x="137.1" y="92">R9</text>
<text x="169.5" y="92">R12</text>
<text x="169.5" y="95.1">R13</text>
<text x="262.9" y="92.6">J2</text>
<text x="262.9" y="95.1">Conn_Coaxial</text>
<text x="64.7" y="101.2">R1</text>
<text x="137.2" y="99.9">1k</text>
<text x="142.5" y="99.2">TP4</text>
<text x="169.6" y="99.7">92k</text>
<text x="178.3" y="100.7">10k</text>
<text x="107.9" y="102.5">R3</text>
<text x="108.2" y="104.5">92k</text>
<text x="119.3" y="105.3">R6</text>
<text x="119.4" y="107.8">1k</text>
<text x="123.2" y="105.8">RV4</text>
<text x="123.3" y="103.2">10k</text>
<text x="153" y="107.8">R24</text>
<text x="172" y="107.5">+</text>
<text x="178.1" y="102.7">R18</text>
<text x="189.8" y="103.7">R15</text>
<text x="190.5" y="106.3">10</text>
<text x="205.5" y="106.1" transform="rotate(-90 205.5 106.1)">D</text>
<text x="257" y="103.7">GND</text>
<text x="67.8" y="110.1">GND</text>
<text x="102.8" y="110.1">+15V</text>
<text x="132.6" y="110.1">+</text>
<text x="153.7" y="110.3">1k</text>
<text x="180.7" y="113.4">TP8</text>
<text x="198.7" y="109">G</text>
<text x="205.5" y="113.7" transform="rotate(-90 205.5 113.7)">S</text>
<text x="209.6" y="111.4">NMOS</text>
<text x="209.6" y="108.8">Q2</text>
<text x="108.2" y="119.7">TP2</text>
<text x="111" y="116.4">GND</text>
<text x="125.6" y="118.4" transform="rotate(-90 125.6 118.4)">U1B</text>
<text x="128.1" y="118.4" transform="rotate(-90 128.1 118.4)">Opamp_Dual</text>
<text x="142.5" y="119.7">TP5</text>
<text x="157.3" y="118.8" transform="rotate(-90 157.3 118.8)">R25</text>
<text x="159.9" y="118.7" transform="rotate(-90 159.9 118.7)">27k</text>
<text x="165.2" y="115.3" transform="rotate(-90 165.2 115.3)">U2B</text>
<text x="99.1" y="124.1">RV2</text>
<text x="118.2" y="123">100k</text>
<text x="119.3" y="120.5">R7</text>
<text x="136" y="123">100k</text>
<text x="136.5" y="120.5">R11</text>
<text x="154.4" y="123">GND</text>
<text x="99.2" y="126.6">10k</text>
<text x="207.9" y="131.9">R17</text>
<text x="208.5" y="129.4">5R</text>
<text x="166.2" y="132.6" transform="rotate(-90 166.2 132.6)">JP5</text>
<text x="208.3" y="136.8">-10V</text>
<text x="42.1" y="141.8">Jumper_2_Open</text>
<text x="47.7" y="139.3">JP1</text>
<text x="62.2" y="143.1">F1</text>
<text x="103.4" y="140.6">GND</text>
<text x="168.8" y="140.8" transform="rotate(-90 168.8 140.8)">Jumper_2_Open</text>
<text x="13.8" y="149.5">+15V</text>
<text x="45" y="148.3">D</text>
<text x="52.6" y="148.3">S</text>
<text x="61.2" y="145.6">Fuse</text>
<text x="77.5" y="148.2">J3</text>
<text x="97.7" y="145.6">+10V</text>
<text x="30.5" y="153.6">D4</text>
<text x="38.1" y="152">D1</text>
<text x="38.1" y="154.5">D_Zener</text>
<text x="49.3" y="155.7" transform="rotate(-90 49.3 155.7)">G</text>
<text x="52.8" y="151.2">Q4</text>
<text x="52.8" y="153.8">PMOS</text>
<text x="68.6" y="151.5">Conn_01x01_Socket</text>
<text x="127" y="153.3">J6</text>
<text x="21.4" y="161.1">R22</text>
<text x="30.5" y="156.1">LED</text>
<text x="48.1" y="161.8" transform="rotate(-90 48.1 161.8)">92k</text>
<text x="52.7" y="162" transform="rotate(-90 52.7 162)">R21</text>
<text x="104.1" y="158.7">D6</text>
<text x="104.1" y="161.2">LED Fuse</text>
<text x="109.2" y="158.9">F4</text>
<text x="118.1" y="156.6">Conn_01x01_Socket</text>
<text x="22.1" y="163.2">1k</text>
<text x="77.5" y="166">J4</text>
<text x="95.1" y="166.2">R28</text>
<text x="20.9" y="168.4" transform="rotate(-90 20.9 168.4)">GND</text>
<text x="28" y="173.3">R23</text>
<text x="28.8" y="171.3">1k</text>
<text x="68.6" y="169.3">Conn_01x01_Socket</text>
<text x="95.8" y="168.2">1k</text>
<text x="105.3" y="173.5" transform="rotate(-90 105.3 173.5)">GND</text>
<text x="38.1" y="179.9">D2</text>
<text x="48.1" y="174.5" transform="rotate(-90 48.1 174.5)">92k</text>
<text x="49.3" y="178.5" transform="rotate(-90 49.3 178.5)">G</text>
<text x="52.7" y="174.7" transform="rotate(-90 52.7 174.7)">R20</text>
<text x="57.5" y="179.4">NMOS</text>
<text x="60.2" y="176.9">Q3</text>
<text x="101.7" y="178.4">R29</text>
<text x="102.4" y="176.4">1k</text>
<text x="13.8" y="185">-15V</text>
<text x="30.5" y="180.3">D5</text>
<text x="30.5" y="182.8">LED</text>
<text x="38.1" y="182.5">D_Zener</text>
<text x="45" y="183.9">D</text>
<text x="52.6" y="183.9">S</text>
<text x="77.5" y="183.7">J5</text>
<text x="104.1" y="185.3">D7</text>
<text x="108.2" y="185">Fuse</text>
<text x="109.2" y="182.5">F5</text>
<text x="61.2" y="191.9">Fuse</text>
<text x="62.2" y="189.3">F2</text>
<text x="68.6" y="187">Conn_01x01_Socket</text>
<text x="118.1" y="190.9">Conn_01x01_Socket</text>
<text x="127" y="187.6">J7</text>
<text x="42.1" y="195.2">Jumper_2_Open</text>
<text x="47.7" y="192.6">JP2</text>
<text x="102.9" y="193.9">-10V</text>
</g>
<g font-size="1.8" fill="#0000c2">
<text x="226.1" y="15">USE:</text>
<text x="226.1" y="17">1.</text>
<text x="226.1" y="19.1">MESURE</text>
<text x="235.5" y="23.2">for</text>
<text x="235.9" y="21.1">for</text>
<text x="239.3" y="23.2">the</text>
<text x="239.6" y="19.1">&quot;VOLTAGE FEEDBACK&quot;</text>
<text x="239.7" y="21.1">the</text>
<text x="243.4" y="23.2">positive</text>
<text x="243.8" y="21.1">negitive</text>
<text x="251.9" y="23.2">rail</text>
<text x="252.4" y="21.1">rail</text>
<text x="261.3" y="19.1">and</text>
<text x="265.9" y="19.1">take</text>
<text x="271.1" y="19.1">its</text>
<text x="226.1" y="29.3">2.</text>
<text x="235.5" y="25.2">set</text>
<text x="239.5" y="25.2">&quot;V_OFFSET&quot;</text>
<text x="251.5" y="25.2">on</text>
<text x="254.9" y="25.2">the</text>
<text x="259.1" y="25.2">given</text>
<text x="265.2" y="25.2">side</text>
<text x="270.2" y="25.2">to</text>
<text x="273.3" y="25.2">that</text>
<text x="278.2" y="25.2">value</text>
<text x="226.1" y="31.4">MESURE</text>
<text x="237.1" y="33.4">for</text>
<text x="237.1" y="35.4">for</text>
<text x="239.6" y="31.4">&quot;DIFF</text>
<text x="240.9" y="33.4">the</text>
<text x="240.9" y="35.4">the</text>
<text x="245.1" y="33.4">negitive</text>
<text x="245.1" y="35.4">positive</text>
<text x="245.8" y="31.4">BASE&quot;</text>
<text x="252.6" y="31.4">and</text>
<text x="253.5" y="35.4">side</text>
<text x="253.6" y="33.4">side</text>
<text x="257.2" y="31.4">make</text>
<text x="263.4" y="31.4">sure</text>
<text x="268.6" y="31.4">its</text>
<text x="272.1" y="31.4">max</text>
<text x="277.2" y="31.4">value</text>
<text x="283.3" y="31.4">is</text>
<text x="226.1" y="41.6">3.</text>
<text x="237.6" y="37.5">RV3/4</text>
<text x="244.9" y="37.5">as</text>
<text x="248.2" y="37.5">needed</text>
<text x="226.1" y="43.6">MESURE</text>
<text x="234.9" y="45.7">the</text>
<text x="239" y="45.7">100x</text>
<text x="239.6" y="43.6">the</text>
<text x="243.7" y="43.6">output</text>
<text x="244.8" y="45.7">gain</text>
<text x="250" y="45.7">trimmer</text>
<text x="250.9" y="43.6">voltage</text>
<text x="258.6" y="45.7">to</text>
<text x="259" y="43.6">across</text>
<text x="261.6" y="45.7">shrink</text>
<text x="266.4" y="43.6">a</text>
<text x="268.5" y="45.7">the</text>
<text x="268.7" y="43.6">dummy</text>
<text x="272.7" y="45.7">crossing</text>
<text x="276.5" y="43.6">load</text>
<text x="70.4" y="54">WAVEFORM INPUT</text>
<text x="88.2" y="54">+-15V</text>
<text x="53.1" y="83.4">DC BLOCKING</text>
<text x="97.4" y="89.2" transform="rotate(-90 97.4 89.2)">WAVE FORM SPLITING</text>
<text x="175" y="93.6">100x</text>
<text x="180.9" y="93.6">gain</text>
<text x="186.1" y="93.6">trimmer</text>
<text x="53.1" y="96.4">50</text>
<text x="56.7" y="96.4">Ohm</text>
<text x="62.1" y="96.4">Shunt</text>
<text x="55.1" y="113.6">V_max</text>
<text x="62.2" y="113.6">=</text>
<text x="64.9" y="113.6">sqrt(p</text>
<text x="71.8" y="113.6">*</text>
<text x="73.9" y="113.6">R)</text>
<text x="241.7" y="111.1">WAVEFORM OUTPUT ~1.6Apk-pk</text>
<text x="55.8" y="115.7">15</text>
<text x="59.4" y="115.7">~=</text>
<text x="63" y="115.7">sqrt(5</text>
<text x="70" y="115.7">*</text>
<text x="72.1" y="115.7">50)</text>
<text x="13.2" y="139.3">POWER</text>
<text x="133.6" y="141.8">MOSFET BAISING</text>
<text x="164.2" y="141.6">CLASS AB POWER AMP</text>
</g>
<g font-size="1.8" fill="#a90000">
<text x="70.4" y="39.1">1</text>
<text x="74.7" y="43.9" transform="rotate(-90 74.7 43.9)">2</text>
<text x="105.2" y="54.7" transform="rotate(-90 105.2 54.7)">1</text>
<text x="107.9" y="56.9">2</text>
<text x="105.2" y="61" transform="rotate(-90 105.2 61)">3</text>
<text x="241" y="62.3" transform="rotate(-90 241 62.3)">8</text>
<text x="267.7" y="62.3" transform="rotate(-90 267.7 62.3)">8</text>
<text x="130.1" y="70.9">3</text>
<text x="130.1" y="75.9">2</text>
<text x="142.8" y="73.4">1</text>
<text x="169.5" y="73.4">3</text>
<text x="182.2" y="75.9">1</text>
<text x="237.2" y="73.7" transform="rotate(-90 237.2 73.7)">9</text>
<text x="241" y="73.7" transform="rotate(-90 241 73.7)">4</text>
<text x="263.9" y="73.7" transform="rotate(-90 263.9 73.7)">9</text>
<text x="267.7" y="73.7" transform="rotate(-90 267.7 73.7)">4</text>
<text x="129.3" y="80.1" transform="rotate(-90 129.3 80.1)">1</text>
<text x="132" y="82.3">2</text>
<text x="169.5" y="78.5">2</text>
<text x="102.6" y="87.1" transform="rotate(-90 102.6 87.1)">2</text>
<text x="129.3" y="86.4" transform="rotate(-90 129.3 86.4)">3</text>
<text x="98.4" y="92.5">3</text>
<text x="254.6" y="92.5">1</text>
<text x="102.6" y="99.8" transform="rotate(-90 102.6 99.8)">1</text>
<text x="129.3" y="100.4" transform="rotate(-90 129.3 100.4)">3</text>
<text x="258.8" y="97.2" transform="rotate(-90 258.8 97.2)">2</text>
<text x="129.3" y="106.8" transform="rotate(-90 129.3 106.8)">1</text>
<text x="132" y="102.6">2</text>
<text x="169.5" y="106.4">5</text>
<text x="130.1" y="109">5</text>
<text x="142.8" y="111.5">7</text>
<text x="169.5" y="111.5">6</text>
<text x="182.2" y="109">7</text>
<text x="130.1" y="114">6</text>
<text x="105.2" y="122" transform="rotate(-90 105.2 122)">1</text>
<text x="107.9" y="124.2">2</text>
<text x="105.2" y="128.3" transform="rotate(-90 105.2 128.3)">3</text>
<text x="72.3" y="148.3">1</text>
<text x="121.8" y="153.4">1</text>
<text x="72.3" y="166.1">1</text>
<text x="72.3" y="183.9">1</text>
<text x="121.8" y="187.7">1</text>
</g>
<g font-size="1.8" fill="#840084">
<text x="207.8" y="49.9">20W</text>
<text x="249.7" y="64.1">35v</text>
<text x="276.3" y="64.1">35v</text>
<text x="249.7" y="76.8">35v</text>
<text x="276.3" y="76.8">35v</text>
<text x="208.6" y="80.9">IRF9530PBF</text>
<text x="73.1" y="85.7">35v</text>
<text x="123.3" y="86.2">LOG</text>
<text x="123.3" y="100.9">LOG</text>
<text x="64.6" y="105.3">5W</text>
<text x="64.7" y="103.2">50</text>
<text x="149.5" y="103.7" transform="rotate(-90 149.5 103.7)">BASE</text>
<text x="149.5" y="108.9" transform="rotate(-90 149.5 108.9)">DIFF</text>
<text x="186.2" y="113.4">-GATE_VOLTAGE</text>
<text x="208.7" y="113.6">IRF510PBF</text>
<text x="106.7" y="128.9">+</text>
<text x="109.4" y="128.9">V_OFFSET</text>
<text x="139.5" y="128.1">VOLTAGE FEEDBACK</text>
<text x="207.8" y="127.4">20W</text>
<text x="41.4" y="152">12v</text>
<text x="51.8" y="156.3">IRF9530PBF</text>
<text x="41.1" y="179.9">12v</text>
<text x="53.5" y="181.7">IRF510PBF</text>
</g>
<g font-size="1.8" fill="#009600">
<text x="167.7" y="82.3" transform="rotate(-90 167.7 82.3)">Opamp_Dual</text>
<text x="167.7" y="115.3" transform="rotate(-90 167.7 115.3)">Opamp_Dual</text>
</g>
</svg>
